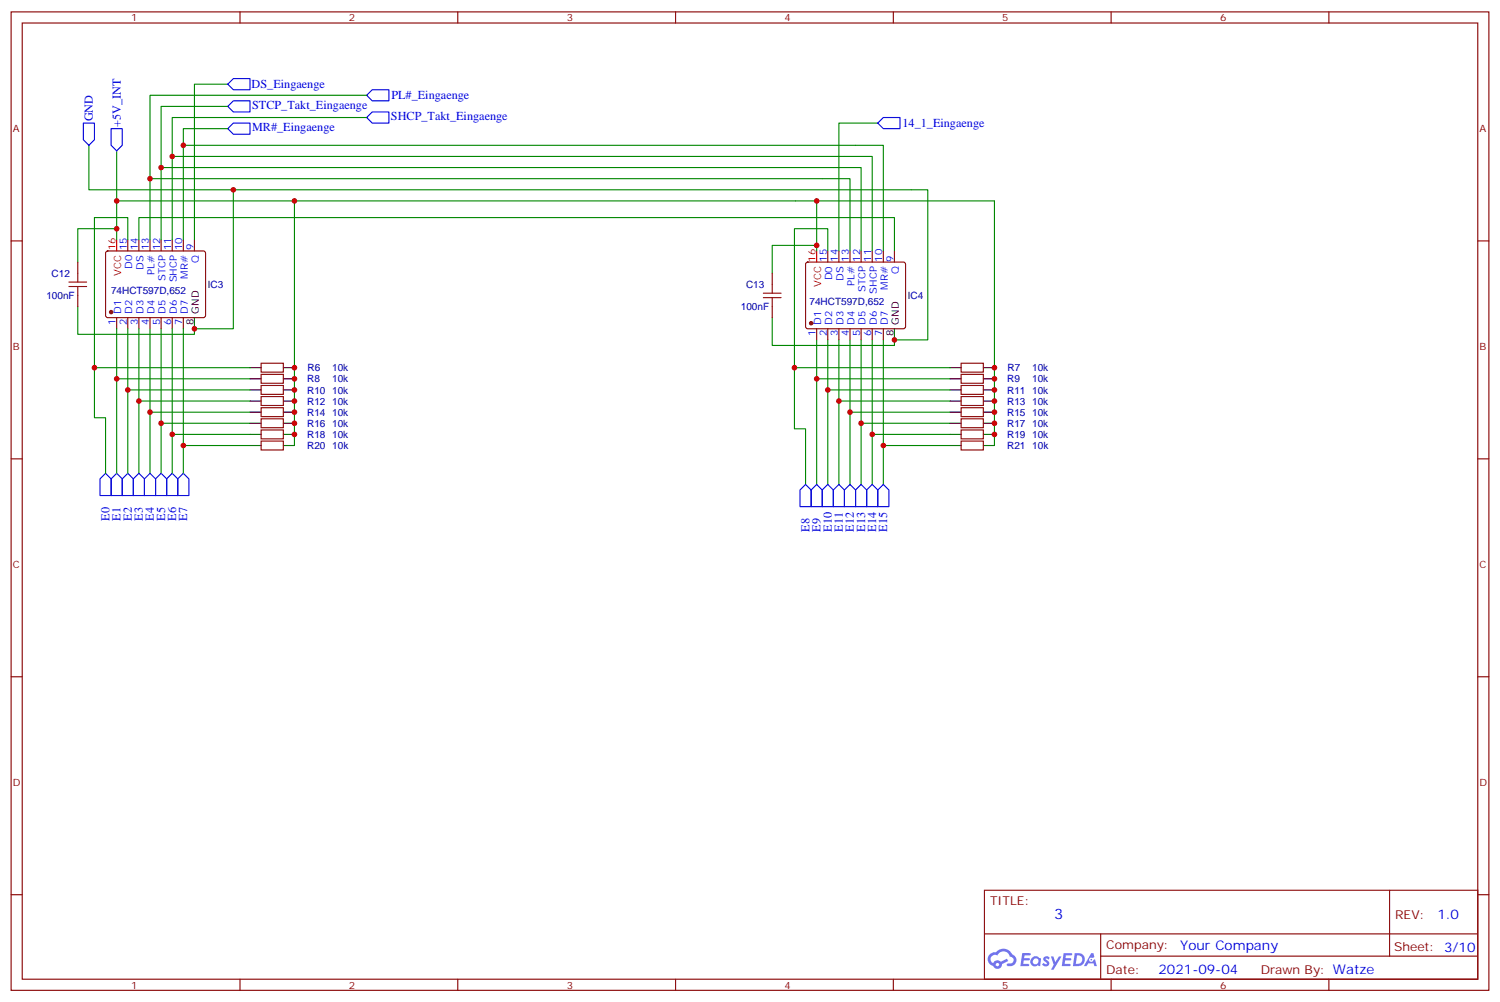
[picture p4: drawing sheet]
<svg xmlns="http://www.w3.org/2000/svg" width="476mm" height="318mm" viewBox="0 0 476 318" stroke-linecap="round" stroke-linejoin="round" font-family="sans-serif">
<g fill="none" stroke="#870000" stroke-width=".35">
<path d="M3.5 3.8h469.2v310.4h-469.2zM7.1 7.3h462.1v303.4h-462.1zM76.2 3.8v3.5M145.3 3.8v3.5M214.5 3.8v3.5M283.6 3.8v3.5M352.8 3.8v3.5M421.9 3.8v3.5M3.5 76.4h3.6M469.2 76.4h3.5M3.5 145.6h3.6M469.2 145.6h3.5"/>
<path d="M3.5 214.7h3.6M469.2 214.7h3.5M3.5 283.9h3.6M312.6 282.5h156.6v28.2h-156.6zM312.6 296.3h156.5M349.5 296.3v14.1M441.2 282.5v20.9M469.2 283.9h3.5M76.2 310.7v3.5M145.3 310.7v3.5M214.5 310.7v3.5M283.6 310.7v3.5"/>
<path d="M349.5 303.4h119.6M352.8 310.7v3.5M421.9 310.7v3.5"/>
</g>
<g fill="#5487ff">
<path d="M331.5 303.6a1.22 1.22 0 0 1 1.8 .3l-.4 .6a.47 .47 0 0 0-.4-.4 .47 .47 0 0 0-.5 .2l.2 .2a1.14 1.14 0 0 1 .8 1.8 1.14 1.14 0 0 1-1.9-.1l-.3-.1 .5-.6 .8 .4a.29 .29 0 0 0 .3-.2 .29 .29 0 0 0-.3-.3 1.04 1.04 0 0 1-.6-1.8z"/>
<path d="M324.6 302.4h2.3l.3 .2-.1 .5h-1.8l-.1 .9h1.5l.3 .4-.4 .3h-1.6l-.1 1.1 1.7 .1 .2 .3-.2 .3-2.6 .1z"/>
<path d="M337.7 302.4l2.7 .2-.2 .5h-1.8l-.1 .9h1.5l.3 .4-.3 .3h-1.6l-.2 1.1 1.7 .1 .2 .3-.1 .3h-2.7z"/>
<path d="M346.5 302.4h.6l.4 1.3-.6 .3a.69 .69 0 0 0-1.1 .2 .69 .69 0 0 0 .5 1 .69 .69 0 0 0 .9-.6l.5-.3 .5 2.2h-.8l-.2-.8h-1.7l-.5 .8h-.9z"/>
<path d="M333.7 303.5h.7l.7 1.8 1.1-1.8h.8l-2.5 4.2h-.8l.9-1.6z"/>
<path d="M341.2 302.4l-.6 4.2h1.4a2.11 2.11 0 0 0 2.4-2.2 2.11 2.11 0 0 0-2.5-2zM342 303.1a1.43 1.43 0 0 1 1.6 1.6 1.43 1.43 0 0 1-2 1.1z"/>
<path d="M327.5 304a1.54 1.54 0 0 0 0 2.2 1.54 1.54 0 0 0 2.1 .1l.6 .3 .3-2.3-.6-.3a1.49 1.49 0 0 0-2.4 0zM327.8 305a.95 .95 0 0 1 1.9 0 .95 .95 0 0 1-1.9 0z"/>
<path d="M314.3 302.8a2.18 2.18 0 0 0 1 3.7 1.44 1.44 0 0 0 1.7 .9 1.44 1.44 0 0 0 1.1-1.5l2-1-.4-.7-1.9 1a1.47 1.47 0 0 0-2.5 .4 1.39 1.39 0 0 1-.6-1.9 1.39 1.39 0 0 1 2-.5 2.12 2.12 0 0 1 2.1-1.3 2.12 2.12 0 0 1 1.9 1.7 1.14 1.14 0 0 1 1.1 1.4 1.14 1.14 0 0 1-1.6 .7 .43 .43 0 0 0-.6 .4 .43 .43 0 0 0 .4 .5 1.98 1.98 0 0 0 2.6-1.3 1.98 1.98 0 0 0-1.3-2.5 3.1 3.1 0 0 0-5.2-.7l-.9 .1zM316.1 306.1a.55 .55 0 0 1 1.1 0 .55 .55 0 0 1-1.1 0z"/>
<circle cx="346.5" cy="304.5" r=".26"/>
</g>
<g fill="none" stroke="#870000" stroke-width=".35">
<path d="M33.7 79.8l.5-.2 30.6 .1 .5 .6-.1 20.1-.6 .4-30.7-.1-.4-.6v-19.8zM40.6 76.1v3.5M44.1 76.1v3.5M47.6 76.1v3.5M51.2 76.1v3.5M54.7 76.1v3.5M58.2 76.1v3.5M61.7 76.1v3.5M262.8 79.6v3.5M266.3 79.6v3.5M269.9 79.6v3.5M273.4 79.6v3.5"/>
<path d="M276.9 79.6v3.5M280.5 79.6v3.5M284 79.6v3.5M24.7 83.1v3.6M24.7 93.7v3.6M245.2 86.7v3.5M245.2 97.3v3.5M256 83.4l.5-.3 30.6 .1 .4 .7-.1 20-.6 .4h-30.6l-.4-.7v-19.7zM37 100.8v3.5M40.6 100.8v3.5M44.1 100.8v3.5M47.6 100.8v3.5"/>
<path d="M51.2 100.8v3.5M54.7 100.8v3.5M58.2 100.8v3.5M82.9 115.3h7.1v2.8h-7.1zM82.9 118.8h7.1v2.8h-7.1zM259.3 104.3v3.5M262.8 104.3v3.5M266.3 104.3v3.5M269.9 104.3v3.5M273.4 104.3v3.5M276.9 104.3v3.5M280.5 104.3v3.5"/>
<path d="M305.2 118.8h7v2.8h-7zM305.2 115.3h7v2.8h-7zM82.9 122.3h7.1v2.8h-7.1zM82.9 125.8h7.1v2.9h-7.1zM82.9 129.4h7.1v2.8h-7.1zM82.9 132.9h7.1v2.8h-7.1zM82.9 136.4h7.1v2.8h-7.1zM82.9 139.9h7.1v2.9h-7.1zM305.2 139.9h7v2.9h-7zM305.2 136.4h7v2.8h-7zM305.2 132.9h7v2.8h-7zM305.2 129.4h7v2.8h-7z"/>
<path d="M305.2 125.8h7v2.9h-7zM305.2 122.3h7v2.8h-7z"/>
</g>
<g fill="#870000" stroke="#870000" stroke-width=".35">
<circle cx="35.3" cy="99" r=".53"/>
<circle cx="257.5" cy="102.6" r=".53"/>
</g>
<g fill="none" stroke="#000" stroke-width=".35">
<path d="M61.7 100.8v3.5M79.4 116.7h3.5M90 116.7h3.5M284 104.3v3.5M301.6 116.7h3.6M312.2 116.7h3.5M79.4 120.2h3.5M79.4 123.7h3.5M79.4 127.2h3.5M79.4 130.8h3.5M79.4 134.3h3.5M79.4 137.8h3.5"/>
<path d="M90 120.2h3.5M90 123.7h3.5M90 127.2h3.5M90 130.8h3.5M90 134.3h3.5M90 137.8h3.5M301.6 120.2h3.6M301.6 123.7h3.6M301.6 127.2h3.6M301.6 130.8h3.6M301.6 134.3h3.6M301.6 137.8h3.6"/>
<path d="M312.2 120.2h3.5M312.2 123.7h3.5M312.2 127.2h3.5M312.2 130.8h3.5M312.2 134.3h3.5M312.2 137.8h3.5M79.4 141.4h3.5M90 141.4h3.5M301.6 141.4h3.6M312.2 141.4h3.5"/>
</g>
<path d="M37 76.1v3.5M259.3 79.6v3.5" fill="none" stroke="#f00" stroke-width=".35"/>
<g fill="none" stroke="#008700" stroke-width=".35">
<path d="M72.3 26.7h-10.6v49.4M72.3 33.8h-21.1v42.3M116.4 37.3h-61.7v38.8M116.4 30.2h-68.8v45.9M278.7 39.1h-12.4v40.5M28.2 46.1v14.1h45.9v44.1h-12.4v1.8h-37v-8.8M37 47.9v24.7h-12.3v10.5M47.6 56.7h222.3v22.9M51.2 53.2h222.2v26.4M54.7 49.6h222.2v30M58.2 46.1h222.3v33.5M72.3 40.8h-14.1v35.3"/>
<path d="M37 63.7h222.3v15.9M37 72.6v3.5M40.6 76.1v-7.1h-10.6v63.5h3.5v17.7M44.1 76.1v-7.1h239.9v10.6M74.1 60.2h220.5v47.6h-10.6v1.8h-38.8v-8.8M93.5 63.7v77.7M259.3 77.9h-14.1v8.8M259.3 63.7h56.4v77.7M262.8 79.6v-7h-10.6v63.5h3.6v17.6M30 116.7h49.4M37 104.3v45.9M40.6 104.3v45.9"/>
<path d="M44.1 104.3v45.9M47.6 104.3v45.9M51.2 104.3v45.9M54.7 104.3v45.9M58.2 104.3v45.9M252.2 116.7h49.4M259.3 107.8v45.9M262.8 107.8v45.9M266.3 107.8v45.9M269.9 107.8v45.9M273.4 107.8v45.9M276.9 107.8v45.9"/>
<path d="M280.5 107.8v45.9M37 120.2h42.4M40.6 123.7h38.8M44.1 127.2h35.3M47.6 130.8h31.8M51.2 134.3h28.2M54.7 137.8h24.7M259.3 120.2h42.3M262.8 123.7h38.8M266.3 127.2h35.3M269.9 130.8h31.7M273.4 134.3h28.2"/>
<path d="M276.9 137.8h24.7M58.2 141.4h21.2M280.5 141.4h21.1"/>
</g>
<g fill="none" stroke="#00f" stroke-width=".35">
<path d="M26.5 39.1h3.5v5.2l-1.8 1.8-1.7-1.8zM74.1 32h5.3v3.5h-5.3l-1.8-1.7zM74.1 24.9h5.3v3.6h-5.3l-1.8-1.8zM118.2 35.5h5.3v3.6h-5.3l-1.8-1.8zM118.2 28.5h5.3v3.5h-5.3l-1.8-1.8zM278.7 39.1l1.8-1.8h5.3v3.5h-5.3zM35.3 40.8h3.5v5.3l-1.8 1.8-1.7-1.8zM72.3 40.8l1.8-1.7h5.3v3.5h-5.3zM33.5 150.2l1.8 1.7v5.3h-3.6v-5.3zM37 150.2l1.8 1.7v5.3h-3.5v-5.3zM40.6 150.2l1.7 1.7v5.3h-3.5v-5.3zM42.3 151.9l1.8-1.7 1.8 1.7v5.3h-3.6z"/>
<path d="M47.6 150.2l1.8 1.7v5.3h-3.5v-5.3zM51.2 150.2l1.7 1.7v5.3h-3.5v-5.3zM54.7 150.2l1.7 1.7v5.3h-3.5v-5.3zM58.2 150.2l1.8 1.7v5.3h-3.6v-5.3zM255.8 153.7l1.7 1.8v5.3h-3.5v-5.3zM259.3 153.7l1.8 1.8v5.3h-3.6v-5.3zM262.8 153.7l1.8 1.8v5.3h-3.5v-5.3zM266.3 153.7l1.8 1.8v5.3h-3.5v-5.3zM268.1 155.5l1.8-1.8 1.7 1.8v5.3h-3.5zM273.4 153.7l1.8 1.8v5.3h-3.6v-5.3zM275.2 155.5l1.7-1.8 1.8 1.8v5.3h-3.5zM280.5 153.7l1.7 1.8v5.3h-3.5v-5.3z"/>
</g>
<path d="M21.9 89.5h5.6M21.9 90.9h5.6M24.7 86.7v2.8M24.7 90.9v2.8M242.4 93h5.6M242.4 94.4h5.6M245.2 90.2v2.8M245.2 94.4v2.9" fill="none" stroke="#a10000" stroke-width=".35"/>
<g fill="#c00">
<circle cx="37" cy="72.6" r=".88"/>
<circle cx="61.7" cy="104.3" r=".88"/>
<circle cx="37" cy="63.7" r=".88"/>
<circle cx="74.1" cy="60.2" r=".88"/>
<circle cx="47.6" cy="56.7" r=".88"/>
<circle cx="51.2" cy="53.2" r=".88"/>
<circle cx="54.7" cy="49.6" r=".88"/>
<circle cx="58.2" cy="46.1" r=".88"/>
<circle cx="259.3" cy="77.9" r=".88"/>
<circle cx="284" cy="107.8" r=".88"/>
<circle cx="30" cy="116.7" r=".88"/>
<circle cx="37" cy="120.2" r=".88"/>
<circle cx="40.6" cy="123.7" r=".88"/>
<circle cx="44.1" cy="127.2" r=".88"/>
<circle cx="47.6" cy="130.8" r=".88"/>
<circle cx="51.2" cy="134.3" r=".88"/>
<circle cx="54.7" cy="137.8" r=".88"/>
<circle cx="58.2" cy="141.4" r=".88"/>
<circle cx="273.4" cy="134.3" r=".88"/>
<circle cx="269.9" cy="130.8" r=".88"/>
<circle cx="266.3" cy="127.2" r=".88"/>
<circle cx="262.8" cy="123.7" r=".88"/>
<circle cx="259.3" cy="120.2" r=".88"/>
<circle cx="252.2" cy="116.7" r=".88"/>
<circle cx="280.5" cy="141.4" r=".88"/>
<circle cx="276.9" cy="137.8" r=".88"/>
<circle cx="259.3" cy="63.7" r=".88"/>
<circle cx="93.5" cy="137.8" r=".88"/>
<circle cx="93.5" cy="134.3" r=".88"/>
<circle cx="93.5" cy="130.8" r=".88"/>
<circle cx="93.5" cy="127.2" r=".88"/>
<circle cx="93.5" cy="123.7" r=".88"/>
<circle cx="93.5" cy="120.2" r=".88"/>
<circle cx="93.5" cy="63.7" r=".88"/>
<circle cx="93.5" cy="116.7" r=".88"/>
<circle cx="315.7" cy="116.7" r=".88"/>
<circle cx="315.7" cy="120.2" r=".88"/>
<circle cx="315.7" cy="123.7" r=".88"/>
<circle cx="315.7" cy="127.2" r=".88"/>
<circle cx="315.7" cy="130.8" r=".88"/>
<circle cx="315.7" cy="134.3" r=".88"/>
<circle cx="315.7" cy="137.8" r=".88"/>
</g>
<text font-size="4.6" fill="#00f" x="334.7" y="291.5">3</text>
<g font-size="4.2" fill="#00f">
<text x="456.4" y="291.7">1.0</text>
<text x="374.7" y="301.3">Your Company</text>
<text x="367.8" y="309.1">2021-09-04</text>
</g>
<g font-size="3.9" fill="#00f">
<text x="79.9" y="28">DS_Eingaenge</text>
<text x="80" y="34.6">STCP_Takt_Eingaenge</text>
<text x="124.3" y="31.5">PL#_Eingaenge</text>
<text x="29.5" y="38.5" transform="rotate(-90 29.5 38.5)">GND</text>
<text x="38.3" y="40.3" transform="rotate(-90 38.3 40.3)">+5V_INT</text>
<text x="80" y="41.7">MR#_Eingaenge</text>
<text x="124.1" y="38.1">SHCP_Takt_Eingaenge</text>
<text x="286.5" y="40.4">14_1_Eingaenge</text>
<text x="34.8" y="165.2" transform="rotate(-90 34.8 165.2)">E0</text>
<text x="38.3" y="165.2" transform="rotate(-90 38.3 165.2)">E1</text>
<text x="41.8" y="165.2" transform="rotate(-90 41.8 165.2)">E2</text>
<text x="45.4" y="165.2" transform="rotate(-90 45.4 165.2)">E3</text>
<text x="48.9" y="165.2" transform="rotate(-90 48.9 165.2)">E4</text>
<text x="52.4" y="165.2" transform="rotate(-90 52.4 165.2)">E5</text>
<text x="55.9" y="165.2" transform="rotate(-90 55.9 165.2)">E6</text>
<text x="59.5" y="165.2" transform="rotate(-90 59.5 165.2)">E7</text>
<text x="257" y="168.8" transform="rotate(-90 257 168.8)">E8</text>
<text x="260.6" y="168.8" transform="rotate(-90 260.6 168.8)">E9</text>
<text x="264.1" y="168.8" transform="rotate(-90 264.1 168.8)">E10</text>
<text x="267.6" y="168.8" transform="rotate(-90 267.6 168.8)">E11</text>
<text x="271.1" y="168.8" transform="rotate(-90 271.1 168.8)">E12</text>
<text x="274.7" y="168.8" transform="rotate(-90 274.7 168.8)">E13</text>
<text x="278.2" y="168.8" transform="rotate(-90 278.2 168.8)">E14</text>
<text x="281.7" y="168.8" transform="rotate(-90 281.7 168.8)">E15</text>
</g>
<g font-size="3.9" fill="#800">
<text x="314.3" y="287.1">TITLE:</text>
<text x="443" y="291.7">REV:</text>
<text x="351.2" y="301.3">Company:</text>
<text x="442.6" y="301.9">Sheet: 3/10</text>
<text x="351.2" y="308.9">Date:</text>
<text x="400.3" y="309">Drawn By: Watze</text>
</g>
<g font-size="3.2" fill="#800">
<text x="41.6" y="6.8">1</text>
<text x="110.8" y="6.8">2</text>
<text x="179.9" y="6.8">3</text>
<text x="249.1" y="6.8">4</text>
<text x="318.2" y="6.8">5</text>
<text x="387.3" y="6.8">6</text>
<text x="4.1" y="41.9">A</text>
<text x="469.7" y="41.9">A</text>
<text x="4.1" y="111">B</text>
<text x="469.7" y="111">B</text>
<text x="4.1" y="180.2">C</text>
<text x="469.7" y="180.2">C</text>
<text x="4.1" y="249.3">D</text>
<text x="469.7" y="249.3">D</text>
<text x="41.6" y="313.7">1</text>
<text x="110.8" y="313.7">2</text>
<text x="179.9" y="313.7">3</text>
<text x="249.1" y="313.7">4</text>
<text x="318.2" y="313.7">5</text>
<text x="387.3" y="313.7">6</text>
</g>
<g font-size="3.2" fill="#f00">
<text x="36.7" y="79.4" transform="rotate(-90 36.7 79.4)">16</text>
<text x="258.9" y="83" transform="rotate(-90 258.9 83)">16</text>
<text x="38.5" y="87.5" transform="rotate(-90 38.5 87.5)">VCC</text>
<text x="260.7" y="91.1" transform="rotate(-90 260.7 91.1)">VCC</text>
</g>
<g font-size="3.2" fill="#00f">
<text x="40.2" y="79.4" transform="rotate(-90 40.2 79.4)">15</text>
<text x="43.7" y="79.4" transform="rotate(-90 43.7 79.4)">14</text>
<text x="47.3" y="79.4" transform="rotate(-90 47.3 79.4)">13</text>
<text x="50.8" y="79.4" transform="rotate(-90 50.8 79.4)">12</text>
<text x="54.3" y="79.4" transform="rotate(-90 54.3 79.4)">11</text>
<text x="57.9" y="79.4" transform="rotate(-90 57.9 79.4)">10</text>
<text x="61.4" y="79.4" transform="rotate(-90 61.4 79.4)">9</text>
<text x="63.1" y="83.4" transform="rotate(-90 63.1 83.4)">Q</text>
<text x="262.5" y="83" transform="rotate(-90 262.5 83)">15</text>
<text x="266" y="83" transform="rotate(-90 266 83)">14</text>
<text x="269.5" y="83" transform="rotate(-90 269.5 83)">13</text>
<text x="273" y="83" transform="rotate(-90 273 83)">12</text>
<text x="276.6" y="83" transform="rotate(-90 276.6 83)">11</text>
<text x="280.1" y="83" transform="rotate(-90 280.1 83)">10</text>
<text x="283.6" y="83" transform="rotate(-90 283.6 83)">9</text>
<text x="42" y="85.4" transform="rotate(-90 42 85.4)">D0</text>
<text x="45.5" y="85.5" transform="rotate(-90 45.5 85.5)">DS</text>
<text x="49" y="87.2" transform="rotate(-90 49 87.2)">PL#</text>
<text x="52.6" y="89.2" transform="rotate(-90 52.6 89.2)">STCP</text>
<text x="56.1" y="89.6" transform="rotate(-90 56.1 89.6)">SHCP</text>
<text x="59.6" y="88.4" transform="rotate(-90 59.6 88.4)">MR#</text>
<text x="264.2" y="88.9" transform="rotate(-90 264.2 88.9)">D0</text>
<text x="267.8" y="89.1" transform="rotate(-90 267.8 89.1)">DS</text>
<text x="285.4" y="87" transform="rotate(-90 285.4 87)">Q</text>
<text x="271.3" y="90.7" transform="rotate(-90 271.3 90.7)">PL#</text>
<text x="274.8" y="92.7" transform="rotate(-90 274.8 92.7)">STCP</text>
<text x="278.3" y="93.1" transform="rotate(-90 278.3 93.1)">SHCP</text>
<text x="281.9" y="91.9" transform="rotate(-90 281.9 91.9)">MR#</text>
<text x="38.5" y="99.5" transform="rotate(-90 38.5 99.5)">D1</text>
<text x="42" y="99.5" transform="rotate(-90 42 99.5)">D2</text>
<text x="45.5" y="99.5" transform="rotate(-90 45.5 99.5)">D3</text>
<text x="49" y="99.5" transform="rotate(-90 49 99.5)">D4</text>
<text x="52.6" y="99.5" transform="rotate(-90 52.6 99.5)">D5</text>
<text x="56.1" y="99.5" transform="rotate(-90 56.1 99.5)">D6</text>
<text x="59.6" y="99.5" transform="rotate(-90 59.6 99.5)">D7</text>
<text x="36.7" y="103" transform="rotate(-90 36.7 103)">1</text>
<text x="40.2" y="103" transform="rotate(-90 40.2 103)">2</text>
<text x="43.7" y="103" transform="rotate(-90 43.7 103)">3</text>
<text x="47.3" y="103" transform="rotate(-90 47.3 103)">4</text>
<text x="50.8" y="103" transform="rotate(-90 50.8 103)">5</text>
<text x="54.3" y="103" transform="rotate(-90 54.3 103)">6</text>
<text x="57.9" y="103" transform="rotate(-90 57.9 103)">7</text>
<text x="258.9" y="106.5" transform="rotate(-90 258.9 106.5)">1</text>
<text x="260.7" y="103" transform="rotate(-90 260.7 103)">D1</text>
<text x="262.5" y="106.5" transform="rotate(-90 262.5 106.5)">2</text>
<text x="264.2" y="103" transform="rotate(-90 264.2 103)">D2</text>
<text x="266" y="106.5" transform="rotate(-90 266 106.5)">3</text>
<text x="267.8" y="103" transform="rotate(-90 267.8 103)">D3</text>
<text x="269.5" y="106.5" transform="rotate(-90 269.5 106.5)">4</text>
<text x="271.3" y="103" transform="rotate(-90 271.3 103)">D4</text>
<text x="273" y="106.5" transform="rotate(-90 273 106.5)">5</text>
<text x="274.8" y="103" transform="rotate(-90 274.8 103)">D5</text>
<text x="276.6" y="106.5" transform="rotate(-90 276.6 106.5)">6</text>
<text x="278.3" y="103" transform="rotate(-90 278.3 103)">D6</text>
<text x="280.1" y="106.5" transform="rotate(-90 280.1 106.5)">7</text>
<text x="281.9" y="103" transform="rotate(-90 281.9 103)">D7</text>
</g>
<g font-size="3.2" fill="#000080">
<text x="16.4" y="87.8">C12</text>
<text x="14.7" y="94.9">100nF</text>
<text x="35.3" y="93.1">74HCT597D,652</text>
<text x="66" y="91.3">IC3</text>
<text x="236.9" y="91.3">C13</text>
<text x="288.2" y="94.8">IC4</text>
<text x="235.2" y="98.4">100nF</text>
<text x="257" y="96.7">74HCT597D,652</text>
<text x="97.6" y="117.8">R6</text>
<text x="105.5" y="117.8">10k</text>
<text x="319.9" y="117.8">R7</text>
<text x="327.7" y="117.8">10k</text>
<text x="97.5" y="121.3">R8</text>
<text x="97.5" y="124.9">R10</text>
<text x="105.5" y="121.3">10k</text>
<text x="105.5" y="124.9">10k</text>
<text x="319.8" y="124.9">R11</text>
<text x="319.8" y="121.3">R9</text>
<text x="327.7" y="124.9">10k</text>
<text x="327.7" y="121.3">10k</text>
<text x="97.5" y="128.4">R12</text>
<text x="97.5" y="131.9">R14</text>
<text x="105.5" y="128.4">10k</text>
<text x="105.5" y="131.9">10k</text>
<text x="319.8" y="131.9">R15</text>
<text x="319.8" y="128.4">R13</text>
<text x="327.7" y="131.9">10k</text>
<text x="327.7" y="128.4">10k</text>
<text x="97.5" y="135.4">R16</text>
<text x="105.5" y="135.4">10k</text>
<text x="319.8" y="135.4">R17</text>
<text x="327.7" y="135.4">10k</text>
<text x="97.5" y="139">R18</text>
<text x="97.5" y="142.5">R20</text>
<text x="105.5" y="139">10k</text>
<text x="105.5" y="142.5">10k</text>
<text x="319.8" y="142.5">R21</text>
<text x="319.8" y="139">R19</text>
<text x="327.7" y="139">10k</text>
<text x="327.7" y="142.5">10k</text>
</g>
<g font-size="3.2">
<text x="63.1" y="99.5" transform="rotate(-90 63.1 99.5)">GND</text>
<text x="61.4" y="103" transform="rotate(-90 61.4 103)">8</text>
<text x="283.6" y="106.5" transform="rotate(-90 283.6 106.5)">8</text>
<text x="285.4" y="103" transform="rotate(-90 285.4 103)">GND</text>
</g>
</svg>
